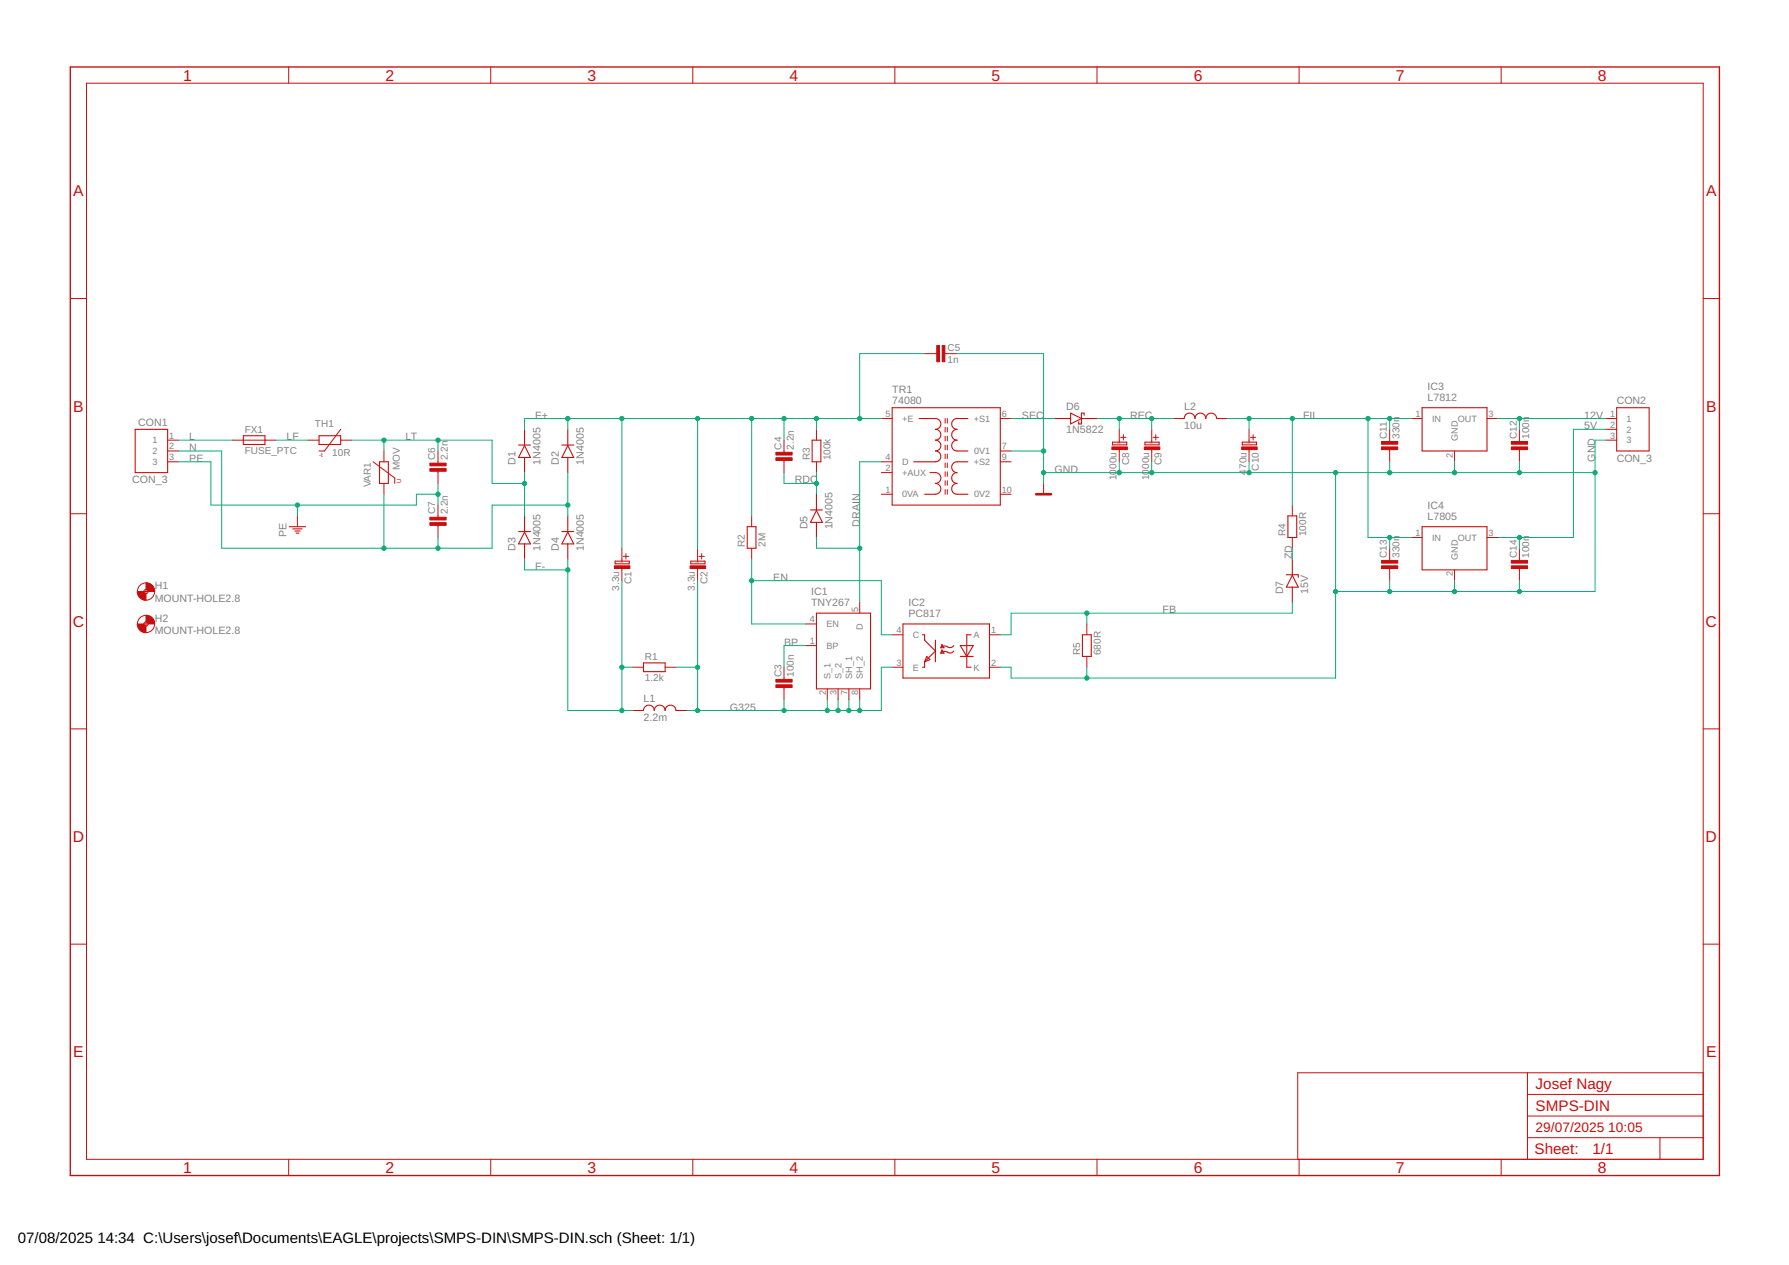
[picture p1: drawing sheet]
<svg xmlns="http://www.w3.org/2000/svg" width="420mm" height="297mm" viewBox="0 0 420 297" stroke-linecap="round" stroke-linejoin="round" font-family="sans-serif">
<g fill="none" stroke="#c90d0c" stroke-width=".25">
<path d="M209.5 95.7h25.4v22.9h-25.4zM215.9 98.3h3.8a1.27 1.27 0 0 1 1.3 1.2 1.27 1.27 0 0 1-1.3 1.3 1.27 1.27 0 0 1 1.3 1.3 1.27 1.27 0 0 1-1.3 1.3 1.27 1.27 0 0 1 1.3 1.2 1.27 1.27 0 0 1-1.3 1.3 1.27 1.27 0 0 1 1.3 1.3 1.27 1.27 0 0 1-1.3 1.2h-5.1M227.3 98.3h-2.5a1.27 1.27 0 0 0-1.3 1.2 1.27 1.27 0 0 0 1.3 1.3 1.27 1.27 0 0 0-1.3 1.3 1.27 1.27 0 0 0 1.3 1.3 1.27 1.27 0 0 0-1.3 1.2 1.27 1.27 0 0 0 1.3 1.3h2.5M247.6 98.3h3.8M251.4 97l2.6 1.3-2.6 1.2zM254 98.3h3.8M254.6 97.5v-.5h-.6v2.5h-.7v-.5M278.1 98.3a1.27 1.27 0 0 1 1.3-1.3 1.27 1.27 0 0 1 1.2 1.3 1.27 1.27 0 0 1 1.3-1.3 1.27 1.27 0 0 1 1.3 1.3 1.27 1.27 0 0 1 1.3-1.3 1.27 1.27 0 0 1 1.2 1.3M334 95.7h15.2v10.2h-15.2zM379.7 95.7h7.6v10.2h-7.6zM31.7 100.8h7.7v10.2h-7.7zM57.1 102.3h5.1v2.1h-5.1z"/>
<path d="M74.9 102.3h5.1v2.1h-5.1zM89.1 108.4h2.1v5.1h-2.1zM121.8 104.5h2.8M123.2 104.6l1.4 2.8h-2.8zM123.2 100.8v3.8M123.2 107.4v3.6M132 104.5h2.7M133.3 104.6l1.4 2.8h-2.7zM133.3 100.8v3.8M133.3 107.4v3.6M190.4 119.7h2.7M190.7 103.4h2.1v5h-2.1z"/>
<path d="M191.7 116.1v3.8M191.7 119.9l1.4 2.8h-2.7zM218.4 111a2.24 2.24 0 0 1 2.1 .3 1.28 1.28 0 0 1 .4 1.4 1.28 1.28 0 0 1-1.2 .8 1.27 1.27 0 0 1 1.3 1.3 1.27 1.27 0 0 1-1.3 1.3h-2.6M227.3 108.4h-2.5a1.27 1.27 0 0 0-1.3 1.3 1.27 1.27 0 0 0 1.3 1.3 1.27 1.27 0 0 0-1.3 1.2 1.27 1.27 0 0 0 1.3 1.3 1.27 1.27 0 0 0-1.3 1.3 1.27 1.27 0 0 0 1.3 1.3h2.5M261.3 103.8h3.3v.7h-3.3zM268.9 103.8h3.3v.7h-3.3zM291.8 103.8h3.3v.7h-3.3zM67.9 123.7h3.9M68.8 124.2h2.2M69.2 124.7h1.3M69.6 125.2h.6M121.8 124.8h2.8"/>
<path d="M123.2 121.1v3.8M123.2 127.7v3.6M123.2 124.9l1.4 2.8h-2.8zM132 124.8h2.7M133.3 121.1v3.8M133.3 127.7v3.6M133.3 124.9l1.4 2.8h-2.7zM144.5 131.8h3.3v.6h-3.3zM162.2 131.8h3.4v.6h-3.4zM175.5 123.7h2v5h-2zM191.7 122.7v3.5M302.1 135h2.8v.6"/>
<path d="M302.5 121.1h2v5.1h-2zM303.5 135.1l1.4 2.8h-2.8zM303.5 131.3v3.8M303.5 137.9v3.5M334 123.7h15.2v10.1h-15.2zM151.1 155.7h5.1v2h-5.1zM191.7 144h12.7v17.8h-12.7zM212.1 146.5h20.3v12.7h-20.3zM216.6 149.1h.5v1.2l2.6 2.6-2.6 2.5M217.1 155.4v1.3h-.5M217.7 154.1l.7 .8-1.3 .5zM219.7 150.3v5.1"/>
<path d="M221.2 151.3l.5 .8h-.7zM221.2 152.6l.5 .8h-.7zM224 151.6l-.4 .4-.6 .1a1.51 1.51 0 0 0-2 0M224 152.9l-.4 .3-.6 .1a1.51 1.51 0 0 0-2 .1M225.5 151.6h3.1l-1.5 2.5zM225.5 154.1h3.1M228.1 149.1h-1v7.6h1M254.2 149.1h2.1v5h-2.1zM151.1 166.8a1.27 1.27 0 0 1 1.3-1.2 1.27 1.27 0 0 1 1.3 1.2 1.27 1.27 0 0 1 1.2-1.2 1.27 1.27 0 0 1 1.3 1.2 1.27 1.27 0 0 1 1.3-1.2 1.27 1.27 0 0 1 1.2 1.2"/>
</g>
<g fill="none" stroke="#c90d0c" stroke-width=".23">
<path d="M20.3 19.5h379.7v252.7h-379.7zM67.8 15.7v3.8M115.3 15.7v3.8M162.7 15.7v3.8M210.2 15.7v3.8M257.6 15.7v3.8M305.1 15.7v3.8M352.6 15.7v3.8M16.5 70.1h3.8M400 70.1h3.8M207 98.3h2.5M217.1 83h3.1"/>
<path d="M221.8 83h3M222 98.3v1.1M222.5 98.3v1.1M234.9 98.3h2.6M275.6 98.3h2.5M285.7 98.3h2.6M331.4 98.3h2.6M349.2 98.3h2.6M377.1 98.3h2.6M39.4 103.4h2.5M39.4 105.9h2.5M39.4 108.4h2.5"/>
<path d="M54.6 103.4h10.2M72.4 103.4h2.5M80 103.4h2.5M80 100.8l-3.8 5.1h-1.3M87.6 108.4l5.1 3.8v1.3M90.2 105.9v2.5M90.2 113.5v2.6M102.9 105.9v3M102.9 110.5v3M102.9 118.6v3M184.1 103.4v3M184.1 107.9v3.1"/>
<path d="M191.7 100.8v2.6M191.7 108.4v2.6M207 108.4h2.5M207 116.1h2.5M207 111h2.5M222 100.4v1.1M222 102.4v1.1M222 104.5v1.1M222 106.6v1.1M222 108.7v1.1M222 110.8v1.1M222 112.9v1.1"/>
<path d="M222 115v1.1M222.5 100.4v1.1M222.5 102.4v1.1M222.5 104.5v1.1M222.5 106.6v1.1M222.5 108.7v1.1M222.5 110.8v1.1M222.5 112.9v1.1M222.5 115v1.1M234.9 105.9h2.6M234.9 108.4h2.6M234.9 116.1h2.6"/>
<path d="M245.1 113.5v2.6M262.9 100.8v3M262.9 105.4v3M263.2 102.7h1.3M263.8 102.1v1.2M270.5 100.8v3M270.5 105.4v3M270.8 102.7h1.3M271.4 102.1v1.2M293.3 100.8v3M293.3 105.4v3M293.7 102.7h1.2"/>
<path d="M294.3 102.1v1.2M303.5 118.6v2.5M326.4 100.8v3M326.4 105.4v3M341.6 105.9v2.5M356.8 100.8v3M356.8 105.4v3M377.1 103.4h2.6M377.1 100.8h2.6M16.5 120.6h3.8M33.8 138.9h1M34.3 138.4v1"/>
<path d="M69.8 121.1v2.6M102.9 123.2v3M146 128.7v3.1M146 133.3v3.1M146.4 130.6h1.2M147 130v1.3M163.8 128.7v3.1M163.8 133.3v3.1M164.1 130.6h1.3M164.8 130v1.3M176.5 121.1v2.6M176.5 128.7v2.6"/>
<path d="M303.5 126.2v2.5M326.4 128.7v3.1M326.4 133.3v3.1M331.4 126.2h2.6M341.6 133.8v2.6M349.2 126.2h2.6M356.8 128.7v3.1M356.8 133.3v3.1M400 120.6h3.8M33.8 146.5h1M34.3 146v1M148.6 156.7h2.5"/>
<path d="M156.2 156.7h2.5M184.1 156.7v3M189.2 151.6h2.5M189.2 146.5h2.5M201.9 141.4v2.6M209.5 149.1h2.6M209.5 156.7h2.6M232.4 149.1h2.5M232.4 156.7h2.5M255.2 146.5v2.6M255.2 154.1v2.6M16.5 171.2h3.8"/>
<path d="M148.6 166.8h2.5M158.7 166.8h2.6M184.1 161.3v3M194.3 161.8v2.5M196.8 161.8v2.5M199.4 161.8v2.5M201.9 161.8v2.5M400 171.2h3.8M16.5 221.7h3.8M400 221.7h3.8M358.7 251.9v20.3M358.7 257h41.3"/>
<path d="M400 251.9h-95.2v20.3M67.8 272.2v3.8M115.3 272.2v3.8M162.7 272.2v3.8M210.2 272.2v3.8M257.6 272.2v3.8M305.1 272.2v3.8M352.6 272.2v3.8M358.7 267.1h41.3M358.7 262.1h41.3M389.8 267.1v5.1"/>
<circle cx="34.3" cy="138.9" r="2.03"/>
<circle cx="34.3" cy="138.9" r=".51"/>
<circle cx="34.3" cy="146.5" r="2.03"/>
<circle cx="34.3" cy="146.5" r=".51"/>
</g>
<g fill="#c90d0c" stroke="#c90d0c" stroke-width=".23">
<path d="M144.3 132.9h3.6v.6h-3.6z"/>
<path d="M162.1 132.9h3.6v.6h-3.6z"/>
<path d="M182.2 160.8h3.8v.6h-3.8z"/>
<path d="M182.2 159.5h3.8v.7h-3.8z"/>
<path d="M182.2 107.5h3.8v.6h-3.8z"/>
<path d="M182.2 106.2h3.8v.6h-3.8z"/>
<path d="M220 81.1h.6v3.8h-.6z"/>
<path d="M221.3 81.1h.6v3.8h-.6z"/>
<path d="M101 110h3.8v.7h-3.8z"/>
<path d="M101 108.8h3.8v.6h-3.8z"/>
<path d="M101 122.7h3.8v.7h-3.8z"/>
<path d="M101 121.5h3.8v.6h-3.8z"/>
<path d="M261.1 104.9h3.7v.7h-3.7z"/>
<path d="M268.8 104.9h3.6v.7h-3.6z"/>
<path d="M291.6 104.9h3.7v.7h-3.7z"/>
<path d="M324.5 104.9h3.8v.7h-3.8z"/>
<path d="M324.5 103.7h3.8v.6h-3.8z"/>
<path d="M354.9 104.9h3.9v.7h-3.9z"/>
<path d="M354.9 103.7h3.9v.6h-3.9z"/>
<path d="M324.5 132.9h3.8v.6h-3.8z"/>
<path d="M324.5 131.6h3.8v.6h-3.8z"/>
<path d="M354.9 132.9h3.9v.6h-3.9z"/>
<path d="M354.9 131.6h3.9v.6h-3.9z"/>
</g>
<path d="M243.4 116.1h3.4" fill="none" stroke="#c90d0c" stroke-width=".61"/>
<g fill="#c90d0c" stroke="#c90d0c" stroke-width=".23">
<path d="M34.3 136.9a2 2 0 0 1 2 2h-1.5l-.1-.3-.4-.2z" fill-rule="evenodd"/>
<path d="M32.3 138.9h1.5l.1 .3 .4 .2v1.5a2 2 0 0 1-2-2z" fill-rule="evenodd"/>
<path d="M34.3 144.5a2 2 0 0 1 2 2h-1.5l-.1-.3-.4-.2z" fill-rule="evenodd"/>
<path d="M32.3 146.5h1.5l.2 .4 .3 .1v1.5a2 2 0 0 1-2-2z" fill-rule="evenodd"/>
</g>
<path d="M16.5 15.7h387.3v260.3h-387.3z" fill="none" stroke="#c90d0c" stroke-width=".32"/>
<g fill="none" stroke="#0dab76" stroke-width=".23">
<path d="M133.3 98.3v2.5M146 98.3v30.4M163.8 98.3v30.4M176.5 98.3v22.8M184.1 98.3v5.1M191.7 98.3v2.5M207 98.3h-83.8v2.5M217.1 83h-15.2v15.3M224.8 83h20.3v30.5M237.5 98.3h10.1M257.8 98.3h17.8M262.9 98.3v2.5"/>
<path d="M270.5 98.3v2.5M288.3 98.3h43.1M293.3 98.3v2.5M303.5 98.3v20.3M321.3 98.3v27.9h10.1M326.4 98.3v2.5M351.8 98.3h25.3M356.8 98.3v2.5M41.9 103.4h12.7M41.9 105.9h10.2v22.8h63.5v-10.1h17.7M41.9 108.4h7.6v10.2h48.3v-2.5h5.1M64.8 103.4h7.6"/>
<path d="M69.8 118.6v2.5M82.5 103.4h33.1v10.1h7.6M90.2 103.4v2.5M90.2 116.1v12.6M102.9 103.4v2.5M102.9 113.5v5.1M123.2 111v10.1M133.3 111v10.1M184.1 111v2.5h7.6M191.7 111v5.1M207 108.4h-5.1v33M237.5 105.9h7.6"/>
<path d="M245.1 111h129.5M262.9 108.4v2.6M270.5 108.4v2.6M293.3 108.4v2.6M313.7 111v48.2h-76.2v-2.5h-2.6M326.4 108.4v2.6M341.6 108.4v2.6M356.8 108.4v2.6M377.1 103.4h-2.5v35.5h-60.9M377.1 100.8h-7.6v25.4h-17.7M102.9 126.2v2.5M123.2 131.3v2.5h10.1"/>
<path d="M133.3 131.3v35.5h15.3M146 136.4v30.4M163.8 136.4v30.4M176.5 131.3v15.2h12.7M176.5 136.4h30.5v12.7h2.5M191.7 126.2v2.5h10.2M303.5 128.7v2.6M326.4 126.2v2.5M326.4 136.4v2.5M341.6 136.4v2.5M356.8 126.2v2.5M356.8 136.4v2.5"/>
<path d="M146 156.7h2.6M158.7 156.7h5.1M189.2 151.6h-5.1v5.1M209.5 156.7h-2.5v10.1h-45.7M255.2 144v2.5M255.2 156.7v2.5M303.5 141.4v2.6h-66v5.1h-2.6M184.1 164.3v2.5M194.3 164.3v2.5M196.8 164.3v2.5M199.4 164.3v2.5M201.9 164.3v2.5"/>
</g>
<g fill="#0dab76" stroke="#0dab76" stroke-width=".23">
<circle cx="90.2" cy="128.7" r=".51"/>
<circle cx="102.9" cy="128.7" r=".51"/>
<circle cx="133.3" cy="118.6" r=".51"/>
<circle cx="102.9" cy="116.1" r=".51"/>
<circle cx="69.8" cy="118.6" r=".51"/>
<circle cx="90.2" cy="103.4" r=".51"/>
<circle cx="102.9" cy="103.4" r=".51"/>
<circle cx="123.2" cy="113.5" r=".51"/>
<circle cx="133.3" cy="98.3" r=".51"/>
<circle cx="191.7" cy="98.3" r=".51"/>
<circle cx="184.1" cy="98.3" r=".51"/>
<circle cx="146" cy="98.3" r=".51"/>
<circle cx="163.8" cy="98.3" r=".51"/>
<circle cx="176.5" cy="98.3" r=".51"/>
<circle cx="201.9" cy="98.3" r=".51"/>
<circle cx="146" cy="156.7" r=".51"/>
<circle cx="146" cy="166.8" r=".51"/>
<circle cx="133.3" cy="133.8" r=".51"/>
<circle cx="201.9" cy="128.7" r=".51"/>
<circle cx="191.7" cy="113.5" r=".51"/>
<circle cx="163.8" cy="166.8" r=".51"/>
<circle cx="199.4" cy="166.8" r=".51"/>
<circle cx="196.8" cy="166.8" r=".51"/>
<circle cx="194.3" cy="166.8" r=".51"/>
<circle cx="184.1" cy="166.8" r=".51"/>
<circle cx="163.8" cy="156.7" r=".51"/>
<circle cx="201.9" cy="166.8" r=".51"/>
<circle cx="176.5" cy="136.4" r=".51"/>
<circle cx="270.5" cy="98.3" r=".51"/>
<circle cx="262.9" cy="98.3" r=".51"/>
<circle cx="293.3" cy="98.3" r=".51"/>
<circle cx="303.5" cy="98.3" r=".51"/>
<circle cx="326.4" cy="98.3" r=".51"/>
<circle cx="321.3" cy="98.3" r=".51"/>
<circle cx="326.4" cy="126.2" r=".51"/>
<circle cx="262.9" cy="111" r=".51"/>
<circle cx="270.5" cy="111" r=".51"/>
<circle cx="293.3" cy="111" r=".51"/>
<circle cx="245.1" cy="105.9" r=".51"/>
<circle cx="245.1" cy="111" r=".51"/>
<circle cx="356.8" cy="111" r=".51"/>
<circle cx="341.6" cy="111" r=".51"/>
<circle cx="313.7" cy="111" r=".51"/>
<circle cx="326.4" cy="111" r=".51"/>
<circle cx="326.4" cy="138.9" r=".51"/>
<circle cx="341.6" cy="138.9" r=".51"/>
<circle cx="356.8" cy="138.9" r=".51"/>
<circle cx="374.6" cy="111" r=".51"/>
<circle cx="255.2" cy="159.2" r=".51"/>
<circle cx="313.7" cy="138.9" r=".51"/>
<circle cx="255.2" cy="144" r=".51"/>
<circle cx="356.8" cy="98.3" r=".51"/>
<circle cx="356.8" cy="126.2" r=".51"/>
</g>
<g font-size="3.7" fill="#c90d0c">
<text x="43" y="18.9">1</text>
<text x="90.5" y="18.9">2</text>
<text x="138" y="18.9">3</text>
<text x="185.4" y="18.9">4</text>
<text x="232.9" y="18.9">5</text>
<text x="280.3" y="18.9">6</text>
<text x="327.8" y="18.9">7</text>
<text x="375.3" y="18.9">8</text>
<text x="17.2" y="46.1">A</text>
<text x="400.7" y="46.1">A</text>
<text x="17.2" y="96.6">B</text>
<text x="400.7" y="96.6">B</text>
<text x="17.1" y="147.2">C</text>
<text x="400.6" y="147.2">C</text>
<text x="17.1" y="197.7">D</text>
<text x="400.6" y="197.7">D</text>
<text x="17.2" y="248.3">E</text>
<text x="400.7" y="248.3">E</text>
<text x="43" y="275.4">1</text>
<text x="90.5" y="275.4">2</text>
<text x="138" y="275.4">3</text>
<text x="185.4" y="275.4">4</text>
<text x="232.9" y="275.4">5</text>
<text x="280.3" y="275.4">6</text>
<text x="327.8" y="275.4">7</text>
<text x="375.3" y="275.4">8</text>
</g>
<g font-size="3.6" fill="#c90d0c">
<text x="360.6" y="255.7">Josef Nagy</text>
<text x="360.6" y="260.8">SMPS-DIN</text>
<text x="360.4" y="271.1">Sheet:</text>
<text x="374" y="271">1/1</text>
</g>
<g font-size="3.5">
<text x="4.2" y="291.8">07/08/2025</text>
<text x="22.9" y="291.8">14:34 C:\Users\josef\Documents\EAGLE\projects\SMPS-DIN\SMPS-DIN.sch (Sheet: 1/1)</text>
</g>
<g font-size="3.2" fill="#c90d0c">
<text x="360.6" y="265.9">29/07/2025</text>
<text x="377.7" y="265.9">10:05</text>
</g>
<g font-size="2.5" fill="#808080">
<text x="209.5" y="94.8">74080</text>
<text x="209.5" y="92.3">TR1</text>
<text x="335.3" y="94.1">L7812</text>
<text x="335.3" y="91.5">IC3</text>
<text x="379.7" y="95">CON2</text>
<text x="32.4" y="100">CON1</text>
<text x="125.7" y="98.3">F+</text>
<text x="240" y="98.3">SEC</text>
<text x="250.4" y="101.7">1N5822</text>
<text x="250.4" y="96.4">D6</text>
<text x="265.4" y="98.3">REC</text>
<text x="278.1" y="100.8">10u</text>
<text x="278.1" y="96.2">L2</text>
<text x="306" y="98.3">FIL</text>
<text x="372.1" y="98.3">12V</text>
<text x="372.1" y="100.8">5V</text>
<text x="44.5" y="103.4">L</text>
<text x="44.5" y="105.9">N</text>
<text x="67.3" y="103.4">LF</text>
<text x="95.2" y="103.4">LT</text>
<text x="31" y="113.5">CON_3</text>
<text x="44.5" y="108.4">PE</text>
<text x="121.1" y="109.1" transform="rotate(-90 121.1 109.1)">D1</text>
<text x="126.9" y="109.1" transform="rotate(-90 126.9 109.1)">1N4005</text>
<text x="131.2" y="109.1" transform="rotate(-90 131.2 109.1)">D2</text>
<text x="137.1" y="109.1" transform="rotate(-90 137.1 109.1)">1N4005</text>
<text x="186.7" y="113.5">RDC</text>
<text x="247.6" y="111">GND</text>
<text x="374.6" y="108.4" transform="rotate(-90 374.6 108.4)">GND</text>
<text x="379.7" y="108.4">CON_3</text>
<text x="335.3" y="119.5">IC4</text>
<text x="189.6" y="124.3" transform="rotate(-90 189.6 124.3)">D5</text>
<text x="195.5" y="124.3" transform="rotate(-90 195.5 124.3)">1N4005</text>
<text x="201.9" y="123.7" transform="rotate(-90 201.9 123.7)">DRAIN</text>
<text x="335.3" y="122">L7805</text>
<text x="67.3" y="126.2" transform="rotate(-90 67.3 126.2)">PE</text>
<text x="121.1" y="129.4" transform="rotate(-90 121.1 129.4)">D3</text>
<text x="126.9" y="129.4" transform="rotate(-90 126.9 129.4)">1N4005</text>
<text x="131.2" y="129.4" transform="rotate(-90 131.2 129.4)">D4</text>
<text x="137.1" y="129.4" transform="rotate(-90 137.1 129.4)">1N4005</text>
<text x="303.5" y="131.3" transform="rotate(-90 303.5 131.3)">ZD</text>
<text x="125.7" y="133.8">F-</text>
<text x="181.6" y="136.4">EN</text>
<text x="36.3" y="141.4">MOUNT-HOLE2.8</text>
<text x="36.3" y="138.3">H1</text>
<text x="190.5" y="142.3">TNY267</text>
<text x="190.5" y="139.8">IC1</text>
<text x="213.3" y="142.3">IC2</text>
<text x="273" y="144">FB</text>
<text x="301.4" y="139.6" transform="rotate(-90 301.4 139.6)">D7</text>
<text x="307.2" y="139.6" transform="rotate(-90 307.2 139.6)">15V</text>
<text x="36.3" y="149">MOUNT-HOLE2.8</text>
<text x="36.3" y="145.9">H2</text>
<text x="213.3" y="144.9">PC817</text>
<text x="184.1" y="151.6">BP</text>
<text x="151.1" y="164.8">L1</text>
<text x="171.4" y="166.8">G325</text>
<text x="151.1" y="169.4">2.2m</text>
</g>
<g font-size="2.3" fill="#808080">
<text x="222.6" y="82.4">C5</text>
<text x="222.6" y="85.3">1n</text>
<text x="57.5" y="101.8">FX1</text>
<text x="74" y="100.2">TH1</text>
<text x="57.5" y="106.6">FUSE_PTC</text>
<text x="78" y="107.1">10R</text>
<text x="183.5" y="105.6" transform="rotate(-90 183.5 105.6)">C4</text>
<text x="186.4" y="105.6" transform="rotate(-90 186.4 105.6)">2.2n</text>
<text x="325.7" y="103" transform="rotate(-90 325.7 103)">C11</text>
<text x="328.7" y="103" transform="rotate(-90 328.7 103)">330n</text>
<text x="356.2" y="103" transform="rotate(-90 356.2 103)">C12</text>
<text x="359.1" y="103" transform="rotate(-90 359.1 103)">100n</text>
<text x="93.9" y="110.4" transform="rotate(-90 93.9 110.4)">MOV</text>
<text x="102.2" y="108.1" transform="rotate(-90 102.2 108.1)">C6</text>
<text x="105.2" y="108.1" transform="rotate(-90 105.2 108.1)">2.2n</text>
<text x="190.2" y="108.1" transform="rotate(-90 190.2 108.1)">R3</text>
<text x="195" y="108.1" transform="rotate(-90 195 108.1)">100k</text>
<text x="262.2" y="112.8" transform="rotate(-90 262.2 112.8)">1000u</text>
<text x="265.2" y="109.2" transform="rotate(-90 265.2 109.2)">C8</text>
<text x="269.9" y="112.8" transform="rotate(-90 269.9 112.8)">1000u</text>
<text x="272.8" y="109.2" transform="rotate(-90 272.8 109.2)">C9</text>
<text x="292.7" y="111.5" transform="rotate(-90 292.7 111.5)">470u</text>
<text x="295.7" y="110.5" transform="rotate(-90 295.7 110.5)">C10</text>
<text x="87.1" y="114.5" transform="rotate(-90 87.1 114.5)">VAR1</text>
<text x="102.2" y="120.8" transform="rotate(-90 102.2 120.8)">C7</text>
<text x="105.2" y="120.8" transform="rotate(-90 105.2 120.8)">2.2n</text>
<text x="301.9" y="125.9" transform="rotate(-90 301.9 125.9)">R4</text>
<text x="306.8" y="125.9" transform="rotate(-90 306.8 125.9)">100R</text>
<text x="174.9" y="128.4" transform="rotate(-90 174.9 128.4)">R2</text>
<text x="179.8" y="128.4" transform="rotate(-90 179.8 128.4)">2M</text>
<text x="325.7" y="131" transform="rotate(-90 325.7 131)">C13</text>
<text x="328.7" y="131" transform="rotate(-90 328.7 131)">330n</text>
<text x="356.2" y="131" transform="rotate(-90 356.2 131)">C14</text>
<text x="359.1" y="131" transform="rotate(-90 359.1 131)">100n</text>
<text x="148.4" y="137.1" transform="rotate(-90 148.4 137.1)">C1</text>
<text x="166.1" y="137.1" transform="rotate(-90 166.1 137.1)">C2</text>
<text x="145.4" y="138.7" transform="rotate(-90 145.4 138.7)">3.3u</text>
<text x="163.2" y="138.7" transform="rotate(-90 163.2 138.7)">3.3u</text>
<text x="151.4" y="155.1">R1</text>
<text x="253.7" y="153.8" transform="rotate(-90 253.7 153.8)">R5</text>
<text x="258.5" y="153.8" transform="rotate(-90 258.5 153.8)">680R</text>
<text x="151.4" y="159.9">1.2k</text>
<text x="183.5" y="158.9" transform="rotate(-90 183.5 158.9)">C3</text>
<text x="186.4" y="158.9" transform="rotate(-90 186.4 158.9)">100n</text>
</g>
<g font-size="2.1" fill="#808080">
<text x="208" y="97.9">5</text>
<text x="211.9" y="99">+E</text>
<text x="228.7" y="99">+S1</text>
<text x="235.3" y="97.9">6</text>
<text x="332.4" y="97.9">1</text>
<text x="336.3" y="99">IN</text>
<text x="342.4" y="99">OUT</text>
<text x="349.6" y="97.9">3</text>
<text x="378.2" y="97.9">1</text>
<text x="378.2" y="100.5">2</text>
<text x="382" y="99">1</text>
<text x="382" y="101.6">2</text>
<text x="35.9" y="104.1">1</text>
<text x="35.9" y="106.7">2</text>
<text x="39.7" y="103">1</text>
<text x="39.7" y="105.5">2</text>
<text x="228.8" y="106.7">0V1</text>
<text x="235.3" y="105.5">7</text>
<text x="341.2" y="107.4" transform="rotate(-90 341.2 107.4)">2</text>
<text x="342.4" y="103.6" transform="rotate(-90 342.4 103.6)">GND</text>
<text x="378.2" y="103">3</text>
<text x="382" y="104.1">3</text>
<text x="35.9" y="109.2">3</text>
<text x="39.7" y="108.1">3</text>
<text x="208" y="110.6">2</text>
<text x="208" y="108.1">4</text>
<text x="211.9" y="111.7">+AUX</text>
<text x="211.9" y="109.2">D</text>
<text x="228.7" y="109.2">+S2</text>
<text x="235.3" y="108.1">9</text>
<text x="208" y="115.7">1</text>
<text x="211.9" y="116.8">0VA</text>
<text x="228.8" y="116.8">0V2</text>
<text x="235.3" y="115.7">10</text>
<text x="332.4" y="125.9">1</text>
<text x="349.6" y="125.9">3</text>
<text x="336.3" y="127">IN</text>
<text x="342.4" y="127">OUT</text>
<text x="342.4" y="131.5" transform="rotate(-90 342.4 131.5)">GND</text>
<text x="341.2" y="135.4" transform="rotate(-90 341.2 135.4)">2</text>
<text x="201.6" y="143.6" transform="rotate(-90 201.6 143.6)">5</text>
<text x="190.2" y="146.2">4</text>
<text x="194.1" y="147.3">EN</text>
<text x="202.7" y="147.9" transform="rotate(-90 202.7 147.9)">D</text>
<text x="210.5" y="148.7">4</text>
<text x="214.4" y="149.8">C</text>
<text x="228.6" y="149.8">A</text>
<text x="232.7" y="148.7">1</text>
<text x="190.2" y="151.2">1</text>
<text x="194.1" y="152.4">BP</text>
<text x="195.1" y="159.4" transform="rotate(-90 195.1 159.4)">S_1</text>
<text x="197.6" y="159.4" transform="rotate(-90 197.6 159.4)">S_2</text>
<text x="200.1" y="159.4" transform="rotate(-90 200.1 159.4)">SH_1</text>
<text x="202.7" y="159.4" transform="rotate(-90 202.7 159.4)">SH_2</text>
<text x="210.5" y="156.3">3</text>
<text x="214.4" y="157.4">E</text>
<text x="228.6" y="157.4">K</text>
<text x="232.7" y="156.3">2</text>
<text x="193.9" y="163.3" transform="rotate(-90 193.9 163.3)">2</text>
<text x="196.5" y="163.3" transform="rotate(-90 196.5 163.3)">3</text>
<text x="199" y="163.3" transform="rotate(-90 199 163.3)">7</text>
<text x="201.6" y="163.3" transform="rotate(-90 201.6 163.3)">8</text>
</g>
<g font-size="1.4" fill="#c90d0c">
<text x="74.9" y="107.4">-t</text>
<text x="94.2" y="113.5" transform="rotate(-90 94.2 113.5)">U</text>
</g>
<g font-size=".3" fill="#f00">
<text x="262.4" y="104.3">PaJa</text>
<text x="270" y="104.3">PaJa</text>
<text x="292.9" y="104.3">PaJa</text>
<text x="145.6" y="132.2">PaJa</text>
<text x="163.3" y="132.2">PaJa</text>
</g>
</svg>
